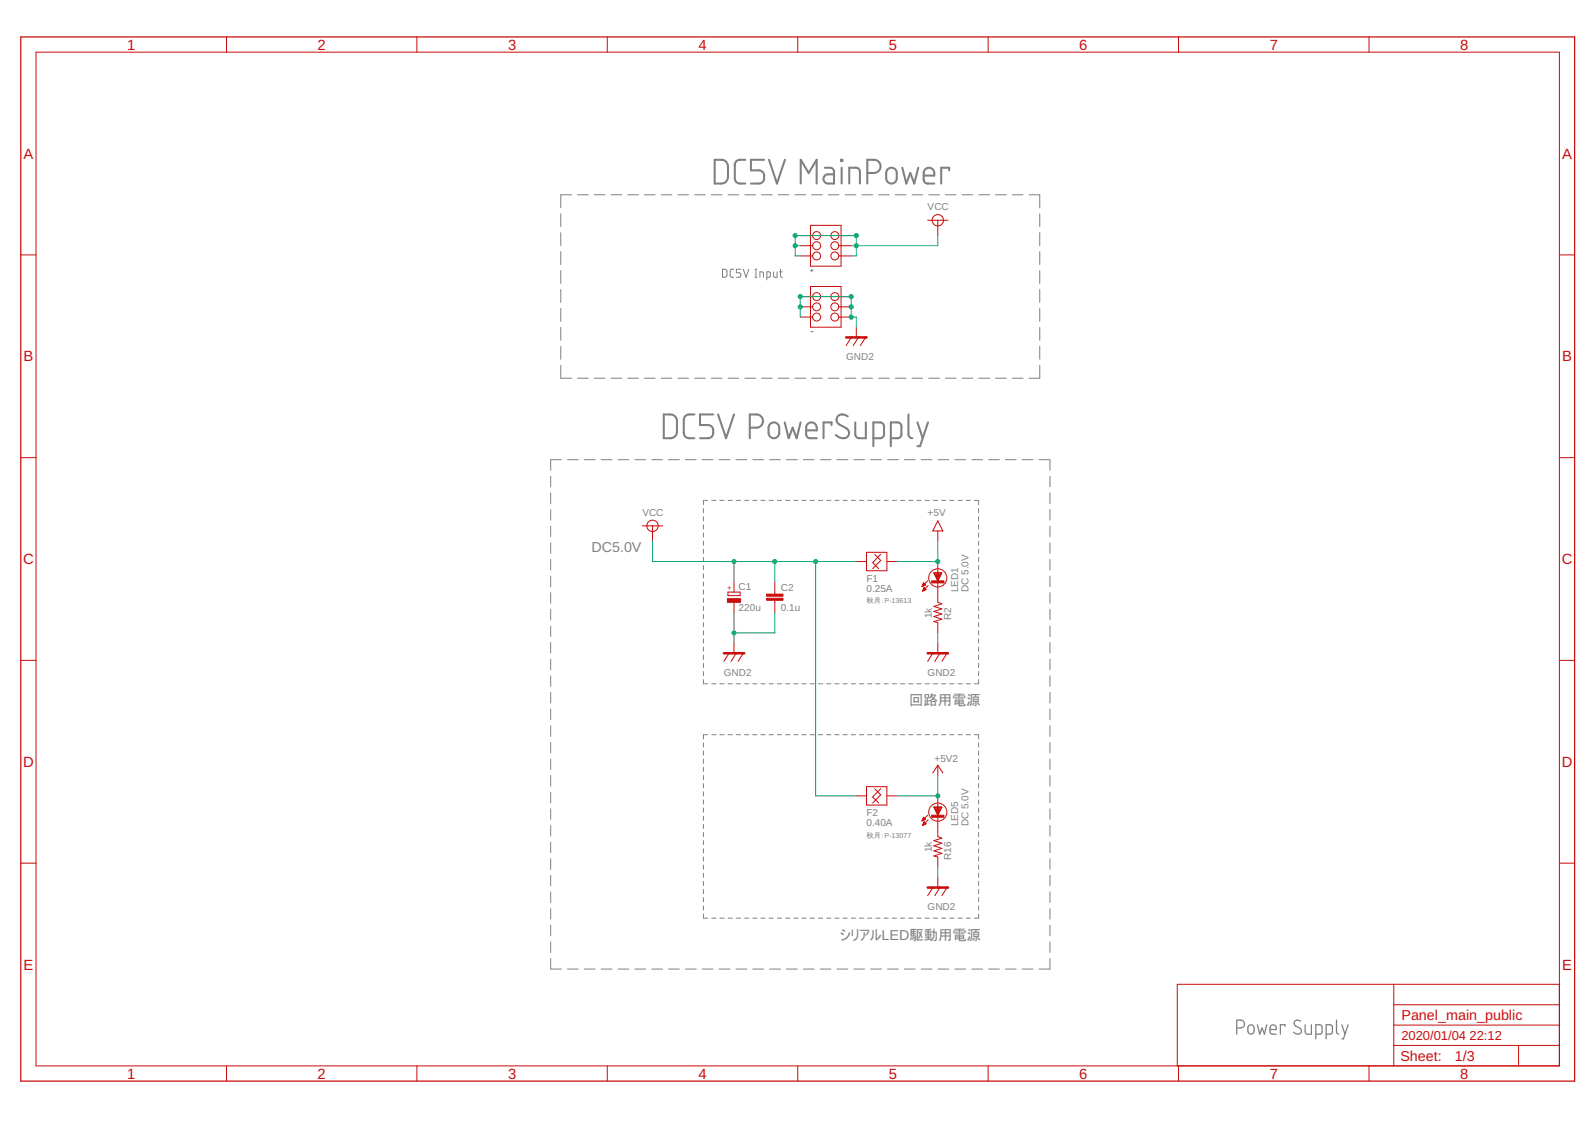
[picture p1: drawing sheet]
<svg xmlns="http://www.w3.org/2000/svg" width="297mm" height="210mm" viewBox="0 0 297 210" stroke-linecap="round" stroke-linejoin="round" font-family="sans-serif">
<g fill="none" stroke="#808080" stroke-width=".19">
<path d="M104.4 39.8v2.4M106.4 36.3h-2v2.4M107.6 36.3h2M110.7 36.3h2M113.8 36.3h2M116.9 36.3h2M120 36.3h2M123.1 36.3h2M126.2 36.3h2M129.3 36.3h2.1M132.5 36.3h2M135.6 36.3h2"/>
<path d="M138.7 36.3h2M141.8 36.3h2M144.9 36.3h2M148 36.3h2M151.2 36.3h1.9M154.3 36.3h2M157.4 36.3h2M160.5 36.3h2M163.6 36.3h2M166.7 36.3h2M169.8 36.3h2M173 36.3h1.9"/>
<path d="M176.1 36.3h2M179.2 36.3h2M182.3 36.3h2M185.4 36.3h2M188.5 36.3h2M191.6 36.3h2v2.4M193.6 39.8v2.4M104.4 43.3v2.4M104.4 46.9v2.4M104.4 50.4v2.4M104.4 53.9v2.4M104.4 57.4v2.5"/>
<path d="M134.6 50.1l.5 .1 .3 .2v1l-.3 .2h-.5zM136.7 50.1l-.5 .1-.2 .3v.9l.3 .2h.4M138 50.1h-.9v.7h.5a.43 .43 0 0 1 .4 .4 .43 .43 0 0 1-.4 .4h-.5M138.4 50.1l.5 1.5 .5-1.5M140.6 50.1h.3M140.6 51.6h.3M140.8 50.1v1.5M141.5 51.6v-1l.7 .2v.8M142.8 51.6h.6l.1-.7-.2-.2-.5-.1v1.5M144.1 50.6v.9l.2 .1h.4v-1M145.2 50.6h.5M145.4 50.1v1.3l.1 .2h.2"/>
<path d="M151 50.4h.4M151.2 50.2v.4M193.6 43.3v2.4M193.6 46.9v2.4M193.6 50.4v2.4M193.6 53.9v2.4M193.6 57.4v2.5M104.4 61v2.4M104.4 64.5v2.4M104.4 68v2.4h2M107.6 70.4h2M110.7 70.4h2"/>
<path d="M113.8 70.4h2M116.9 70.4h2M120 70.4h2M123.1 70.4h2M126.2 70.4h2M129.3 70.4h2.1M132.5 70.4h2M135.6 70.4h2M138.7 70.4h2M141.8 70.4h2M144.9 70.4h2M148 70.4h2"/>
<path d="M151 61.8h.4M151.2 70.4h1.9M154.3 70.4h2M157.4 70.4h2M160.5 70.4h2M163.6 70.4h2M166.7 70.4h2M169.8 70.4h2M173 70.4h1.9M176.1 70.4h2M179.2 70.4h2M182.3 70.4h2"/>
<path d="M185.4 70.4h2M188.5 70.4h2M193.6 68v2.4h-2M193.6 61v2.4M193.6 64.5v2.4M102.6 88.7v2M102.6 91.8v2M102.6 94.9v2M102.6 98v2M104.6 85.6h-2v2M105.7 85.6h2M108.8 85.6h2"/>
<path d="M112 85.6h2M115.1 85.6h2M118.2 85.6h2M121.4 85.6h2M124.5 85.6h2M127.6 85.6h2.1M130.8 85.6h2M131 94.7v.8M131 96.2v.8M131 97.7v.8M131 99.3v.7M131.8 93.2h-.8v.8"/>
<path d="M132.5 93.2h.8M133.9 85.6h2M134.1 93.2h.8M135.6 93.2h.8M137.1 85.6h2M137.1 93.2h.8M138.7 93.2h.7M140.2 85.6h2M140.2 93.2h.8M141.7 93.2h.8M143.2 93.2h.8M143.3 85.6h2"/>
<path d="M144.8 93.2h.7M146.3 93.2h.8M146.5 85.6h2M147.8 93.2h.8M149.4 93.2h.7M149.6 85.6h2M150.9 93.2h.8M152.4 93.2h.8M152.7 85.6h2M153.9 93.2h.8M155.5 93.2h.8M155.9 85.6h2"/>
<path d="M157 93.2h.8M158.5 93.2h.8M159 85.6h2M160.1 93.2h.7M161.6 93.2h.8M162.1 85.6h2.1M163.1 93.2h.8M164.7 93.2h.7M165.3 85.6h2M166.2 93.2h.8M167.7 93.2h.8M168.4 85.6h2"/>
<path d="M169.2 93.2h.8M170.8 93.2h.7M171.6 85.6h2M172.3 93.2h.8M173.8 93.2h.8M174.7 85.6h2M175.3 93.2h.8M176.9 93.2h.8M177.8 85.6h2.1M178.4 93.2h.8M179.9 93.2h.8M181 85.6h2"/>
<path d="M181.5 93.2h.7v.8M182.2 94.7v.8M182.2 96.2v.8M182.2 97.7v.8M182.2 99.3v.7M184.1 85.6h2M187.2 85.6h2.1M190.4 85.6h2M193.5 85.6h2v2M195.5 88.7v2M195.5 91.8v2M195.5 94.9v2"/>
<path d="M195.5 98v2M102.6 101.1v2M102.6 104.2v2M102.6 107.3v2M102.6 110.4v2M102.6 113.5v2M102.6 116.6v2M102.6 119.7v1.9M131 100.8v.8M131 102.3v.8M131 103.8v.8M131 105.3v.8"/>
<path d="M131 106.9v.7M131 108.4v.8M131 109.9v.8M131 111.4v.8M131 112.9v.8M131 114.4v.8M131 116v.7M131 117.5v.8M131 119v.8M182.2 100.8v.8M182.2 102.3v.8M182.2 103.8v.8"/>
<path d="M182.2 105.3v.8M182.2 106.9v.7M182.2 108.4v.8M182.2 109.9v.8M182.2 111.4v.8M182.2 112.9v.8M182.2 114.4v.8M182.2 116v.7M182.2 117.5v.8M182.2 119v.8M195.5 101.1v2M195.5 104.2v2"/>
<path d="M195.5 107.3v2M195.5 110.4v2M195.5 113.5v2M195.5 116.6v2M195.5 119.7v1.9M102.6 122.8v2M102.6 125.9v1.9M102.6 129v1.9M102.6 132.1v1.9M102.6 135.1v2M102.6 138.3v1.9M131 120.5v.8"/>
<path d="M131 122v.8M131 123.5v.8M131 125.1v.7M131 126.6v.8h.8M131 138.4v.7M131 139.9v.8M131.8 136.8h-.8v.8M132.5 136.8h.8M132.5 127.4h.8M134.1 136.8h.8M134.1 127.4h.8M135.6 136.8h.8"/>
<path d="M135.6 127.4h.8M137.1 136.8h.8M137.1 127.4h.8M138.7 136.8h.7M138.7 127.4h.7M140.2 136.8h.8M140.2 127.4h.8M141.7 136.8h.8M141.7 127.4h.8M143.2 136.8h.8M143.2 127.4h.8M144.8 136.8h.7"/>
<path d="M144.8 127.4h.7M146.3 136.8h.8M146.3 127.4h.8M147.8 136.8h.8M147.8 127.4h.8M149.4 136.8h.7M149.4 127.4h.7M150.9 136.8h.8M150.9 127.4h.8M152.4 136.8h.8M152.4 127.4h.8M153.9 136.8h.8"/>
<path d="M153.9 127.4h.8M155.5 136.8h.8M155.5 127.4h.8M157 136.8h.8M157 127.4h.8M158.5 136.8h.8M158.5 127.4h.8M160.1 136.8h.7M160.1 127.4h.7M161.6 136.8h.8M161.6 127.4h.8M163.1 136.8h.8"/>
<path d="M163.1 127.4h.8M164.7 136.8h.7M164.7 127.4h.7M166.2 136.8h.8M166.2 127.4h.8M167.7 136.8h.8M167.7 127.4h.8M169.2 136.8h.8M169.2 127.4h.8M170.8 136.8h.7M170.8 127.4h.7M172.3 136.8h.8"/>
<path d="M172.3 127.4h.8M173.8 136.8h.8M173.8 127.4h.8M175.3 136.8h.8M175.3 127.4h.8M176.9 136.8h.8M176.9 127.4h.8M178.4 136.8h.8M178.4 127.4h.8M179.9 136.8h.8M179.9 127.4h.8M181.5 136.8h.7v.8"/>
<path d="M182.2 120.5v.8M182.2 122v.8M182.2 123.5v.8M182.2 125.1v.7M182.2 126.6v.8h-.7M182.2 138.4v.7M182.2 139.9v.8M195.5 122.8v2M195.5 125.9v1.9M195.5 129v1.9M195.5 132.1v1.9M195.5 135.1v2"/>
<path d="M195.5 138.3v1.9M102.6 141.4v1.9M102.6 144.4v2M102.6 147.6v1.9M102.6 150.6v2M102.6 153.7v2M102.6 156.8v2M102.6 159.9v2M131 141.4v.8M131 142.9v.8M131 144.4v.8M131 145.9v.8"/>
<path d="M131 147.5v.7M131 149v.8M131 150.5v.8M131 152v.8M131 153.5v.8M131 155v.8M131 156.6v.7M131 158.1v.8M131 159.6v.8M182.2 141.4v.8M182.2 142.9v.8M182.2 144.4v.8"/>
<path d="M182.2 145.9v.8M182.2 147.5v.7M182.2 149v.8M182.2 150.5v.8M182.2 152v.8M182.2 153.5v.8M182.2 155v.8M182.2 156.6v.7M182.2 158.1v.8M182.2 159.6v.8M195.5 141.4v1.9M195.5 144.4v2"/>
<path d="M195.5 147.6v1.9M195.5 150.6v2M195.5 153.7v2M195.5 156.8v2M195.5 159.9v2M102.6 163v2M102.6 166.1v2M102.6 169.2v2M102.6 172.3v2M102.6 175.4v2M102.6 178.5v2h2M131 161.1v.8"/>
<path d="M131 162.6v.8M131 164.2v.7M131 165.7v.8M131 167.2v.8M131 168.7v.8M131 170.2v.8h.8M132.5 171h.8M134.1 171h.8M135.6 171h.8M137.1 171h.8M138.7 171h.7M140.2 171h.8"/>
<path d="M141.7 171h.8M143.2 171h.8M144.8 171h.7M146.3 171h.8M147.8 171h.8M149.4 171h.7M150.9 171h.8M152.4 171h.8M153.9 171h.8M155.5 171h.8M157 171h.8M158.5 171h.8"/>
<path d="M160.1 171h.7M161.6 171h.8M163.1 171h.8M164.7 171h.7M166.2 171h.8M167.7 171h.8M169.2 171h.8M170.8 171h.7M172.3 171h.8M173.8 171h.8M175.3 171h.8M176.9 171h.8"/>
<path d="M178.4 171h.8M179.9 171h.8M182.2 170.2v.8h-.7M182.2 161.1v.8M182.2 162.6v.8M182.2 164.2v.7M182.2 165.7v.8M182.2 167.2v.8M182.2 168.7v.8M195.5 178.5v2h-2M195.5 163v2M195.5 166.1v2"/>
<path d="M195.5 169.2v2M195.5 172.3v2M195.5 175.4v2M105.7 180.5h2M108.8 180.5h2M112 180.5h2M115.1 180.5h2M118.2 180.5h2M121.4 180.5h2M124.5 180.5h2M127.6 180.5h2.1M130.8 180.5h2"/>
<path d="M133.9 180.5h2M137.1 180.5h2M140.2 180.5h2M143.3 180.5h2M146.5 180.5h2M149.6 180.5h2M152.7 180.5h2M155.9 180.5h2M159 180.5h2M162.1 180.5h2.1M165.3 180.5h2M168.4 180.5h2"/>
<path d="M171.6 180.5h2M174.7 180.5h2M177.8 180.5h2.1M181 180.5h2M184.1 180.5h2M187.2 180.5h2.1M190.4 180.5h2"/>
</g>
<g fill="none" stroke="#808080" stroke-width=".38">
<path d="M133.1 29.8a2.51 2.51 0 0 1 2 .2l.3 .5 .2 .5v2l-.3 .7a1.1 1.1 0 0 1-1 .5h-1.2zM138.8 29.8a1.78 1.78 0 0 0-1.7 .2l-.3 .7 .1 2.8 .2 .4a1.78 1.78 0 0 0 1.7 .3M142.3 29.8h-2.5v1.9h1.5a1.29 1.29 0 0 1 1 1.2 1.29 1.29 0 0 1-.7 1.3h-1.8M143.2 29.8l1.5 4.4 1.5-4.4M149.1 34.2v-4.4l1.5 2.4 1.5-2.4v4.4M153.6 31.2h1a.7 .7 0 0 1 .7 .8v2.2h-1.1a.86 .86 0 0 1-.9-.9 .86 .86 0 0 1 .9-.8h1.1M156.6 29.8h.3v.2h-.3zM156.7 31.2v3M158.2 34.2v-3h1.2a.73 .73 0 0 1 .7 .8v2.2M161.5 32.2a2.55 2.55 0 0 0 2.1-.3 1.23 1.23 0 0 0 .3-1.3 1.23 1.23 0 0 0-1.1-.8h-1.3v4.4M165.4 31.5a.99 .99 0 0 1 1-.2 .99 .99 0 0 1 .6 .9 1.74 1.74 0 0 1-.3 1.8 .99 .99 0 0 1-1.1 .1 .99 .99 0 0 1-.6-.9 1.74 1.74 0 0 1 .4-1.7zM168 31.2l.8 3 .7-2 .8 2 .7-3"/>
<path d="M172 32.7h2a1.04 1.04 0 0 0-.6-1.4 1.04 1.04 0 0 0-1.3 .6 2.84 2.84 0 0 0 .1 2l.3 .3h1.5M176.8 31.7v-.5h-1.5v3M123.6 77.2a2.4 2.4 0 0 1 2 .2l.4 .5 .1 .5-.1 2.3-.4 .7a2.4 2.4 0 0 1-2 .2zM129.3 77.2a1.78 1.78 0 0 0-1.7 .3l-.3 .7v2.4l.3 .7a1.78 1.78 0 0 0 1.7 .3M132.8 77.2h-2.4v2h1.4a1.29 1.29 0 0 1 1 1.1 1.29 1.29 0 0 1-.7 1.3h-1.7M133.7 77.2l1.5 4.4 1.5-4.4M139.6 79.7a2.21 2.21 0 0 0 2.1-.3 1.23 1.23 0 0 0 .3-1.4 1.23 1.23 0 0 0-1.1-.8h-1.3v4.4M143.5 78.9a1 1 0 0 1 1-.1 1 1 0 0 1 .6 .9v.9a.99 .99 0 0 1-1 1 .99 .99 0 0 1-1-1 1.74 1.74 0 0 1 .4-1.7zM146.1 78.7l.8 2.9 .7-1.9 .8 1.9 .7-2.9M154.9 79.2v-.5h-1.5v2.9M157.9 77.6a1.19 1.19 0 0 0-1.3-.4 1.19 1.19 0 0 0-.8 1l.3 .7 1.5 .9a1.05 1.05 0 0 1 .3 1.4 1.05 1.05 0 0 1-1.4 .3l-.8-.5M159.3 78.7v2.4a.71 .71 0 0 0 .7 .5h1.2v-2.9"/>
<path d="M169.2 77.2v3.7a.7 .7 0 0 0 .7 .7M170.9 78.7l.9 2.9M172.8 78.7l-1.5 4.4h-.4M150.1 80.2h2a1.05 1.05 0 0 0-.6-1.4 1.05 1.05 0 0 0-1.3 .6l-.1 1.5a.7 .7 0 0 0 .8 .7h1.2M162.6 81.6h1.3a.73 .73 0 0 0 .7-.7v-1.5a.74 .74 0 0 0-.7-.7h-1.3v4.4M165.9 81.6h1.2a.7 .7 0 0 0 .8-.7v-1.5a.7 .7 0 0 0-.8-.7h-1.2v4.4"/>
</g>
<path d="M230.3 191.5h.8a.73 .73 0 0 0 .7-.8 .73 .73 0 0 0-.7-.7h-.8v2.6M232.5 191.1l.6-.2a.54 .54 0 0 1 .5 .6v.5a.58 .58 0 0 1-.6 .6 .58 .58 0 0 1-.6-.6zM234.2 190.9l.4 1.7 .4-1.1 .5 1.1 .4-1.7M236.5 191.7h1.2a.61 .61 0 0 0-.4-.8 .61 .61 0 0 0-.8 .6l.1 1 1.1 .1M239.3 191.2v-.3h-.9v1.7M242.2 190.2a.65 .65 0 0 0-1-.1 .65 .65 0 0 0 .1 1l.8 .4a.63 .63 0 0 1 .1 .9 .63 .63 0 0 1-.9 .1l-.4-.2M243.1 190.9v1.4l.4 .3h.7v-1.7M245 192.6h.8l.4-.3v-1.2l-.2-.2h-1v2.6M247 192.6h.7l.4-.3v-1l-.1-.3-1-.1v2.6M248.9 190v2.2l.1 .3 .3 .1M249.9 190.9l.6 1.7M251.1 190.9l-.9 2.6h-.3" fill="none" stroke="#808080" stroke-width=".23"/>
<g fill="none" stroke="#c90d0c" stroke-width=".19">
<path d="M6.7 9.7h283.7v188.8h-283.7zM42.2 6.9v2.8M77.6 6.9v2.8M113.1 6.9v2.8M148.6 6.9v2.8M184 6.9v2.8M219.5 6.9v2.8M255 6.9v2.8M3.9 47.5h2.8M149 47.7h2.4M149 45.8h2.4M149 43.9h2.4"/>
<path d="M149 59.1h2.4M149 57.1h2.4M149 55.2h2.4M150.9 42h5.7v7.6h-5.7zM150.9 53.4h5.7v7.5h-5.7zM156.2 47.7h2.3M156.2 45.8h2.3M156.2 43.9h2.3M156.2 59.1h2.3M156.2 57.1h2.3M156.2 55.2h2.3M172.8 41h3.8"/>
<path d="M174.6 41v2.9M290.4 47.5h2.8M158.5 62.8l-.9 1.6M159.5 60.9v1.9M159.9 62.8l-1 1.6M161.2 62.8l-1 1.6M3.9 85.2h2.8M119.6 97.9h3.8M121.5 97.9v2.9M174.6 98.9v1.9M174.6 97l1 1.9h-1.9zM290.4 85.2h2.8"/>
<path d="M135.6 110.3h2.2v.6h-2.2zM136.7 108.4v1.9M136.7 112.2v1.9M136.7 119.8v1.9M144.3 108.4v2.3M144.3 111.8v2.3M159.5 104.6h1.9M161.4 102.9h3.8v3.4h-3.8zM162.9 103.3l1.1 1.1-1.5 1.5M164 103.3l-1.5 1.5 1.1 1.1M165.2 104.6h1.9M171.7 109.2h.2"/>
<path d="M171.8 109.1h.3M171.8 109h.5M171.8 110.1h.1M171.9 108.9h.4M171.9 110h.2M171.9 108.8h.4M171.9 109.9h.4M171.9 108.8h.3M171.9 109.8h.5M172 108.7h.1M172 109.7h.4M172 108.6l.4 .3-.7 .3z"/>
<path d="M172 109.6h.3M172 109.6h.2M172.1 109.5h.1M172.5 109.8l-.4-.4-.3 .7M172.5 109.8l-.7 .3M172.8 108.2l-1.1 1M172.8 109.1l-1 1M173.9 106.7h1.5l-.8 1.5zM173.9 106.7h1.5M174 106.9h1.3M174.1 107h1.1M174.2 107.2h1"/>
<path d="M174.2 107.4h.9M174.3 107.5h.7M174.4 107.7h.5M174.5 107.8h.3M174.5 108h.3M174.6 108.1h.1M174.6 104.6v7.6l.8 .3-1.5 .4 1.5 .5-1.5 .5 1.5 .5-1.5 .4 1.5 .5-1.5 .5 .7 .2v1.9M174.6 119.8v1.9M3.9 123h2.8M135.8 121.7l-1 1.5M137.1 121.7l-1 1.5M138.4 121.7l-.9 1.5"/>
<path d="M173.7 121.7l-.9 1.5M175 121.7l-.9 1.5M176.4 121.7l-1 1.5M290.4 123h2.8M159.5 148.2h1.9M161.4 146.5h3.8v3.4h-3.8zM162.9 146.9l1.1 1.1-1.5 1.6M164 146.9l-1.5 1.5 1.1 1.2M165.2 148.2h1.9M171.7 152.8h.1M171.8 152.8h.2M171.8 152.7h.4"/>
<path d="M171.8 152.6h.6M171.8 153.6h.2M171.9 152.5h.4M171.9 153.6h.3M171.9 152.4h.3M171.9 153.5h.5M171.9 152.3h.2M171.9 153.4h.5M172 152.3h.1M172 153.3h.4M172 153.2h.3M172 153.2h.2"/>
<path d="M172.1 153.1l-.3 .6M172.1 153.1l.4 .3-.7 .3M172.1 153.1h.1M172.4 152.6l-.4-.4-.3 .7M172.4 152.6l-.7 .3M172.8 151.8l-1.1 1.1M172.8 152.7l-1 1M173.9 150.3h1.5l-.8 1.5zM174 150.5h1.3M174.1 150.6h1.2M174.1 150.8h1.1M174.2 151h.9"/>
<path d="M174.3 151.1h.7M174.4 151.3h.5M174.5 151.4h.4M174.5 151.6h.3M174.6 151.7h.1M174.6 142.5v1.9M174.6 148.2v7.6l.8 .3-1.5 .5 1.5 .5-1.5 .4 1.5 .5-1.5 .5 1.5 .4-1.5 .5 .7 .2v1.9M174.6 142.5l1 1.5M174.6 142.5l-.9 1.5M3.9 160.8h2.8M173.7 165.3l-.9 1.5M174.6 163.4v1.9"/>
<path d="M175 165.3l-.9 1.5M176.4 165.3l-1 1.5M290.4 160.8h2.8M42.2 198.5v2.9M77.6 198.5v2.9M113.1 198.5v2.9M148.6 198.5v2.9M184 198.5v2.9M219.5 198.5v2.9M255 198.5v2.9M259.6 194.7h30.8M259.6 183.3v15.2"/>
<path d="M259.6 190.9h30.8M259.6 187.1h30.8M282.8 194.7v3.8M290.4 183.3h-71.2v15.2"/>
<circle cx="152.1" cy="47.7" r=".74"/>
<circle cx="152.1" cy="59.1" r=".74"/>
<circle cx="152.1" cy="57.2" r=".74"/>
<circle cx="152.1" cy="55.2" r=".74"/>
<circle cx="152.1" cy="45.8" r=".74"/>
<circle cx="152.1" cy="43.9" r=".74"/>
<circle cx="155.5" cy="43.9" r=".74"/>
<circle cx="155.5" cy="45.8" r=".74"/>
<circle cx="155.5" cy="47.7" r=".74"/>
<circle cx="155.5" cy="55.2" r=".74"/>
<circle cx="155.5" cy="57.2" r=".74"/>
<circle cx="155.5" cy="59.1" r=".74"/>
<circle cx="174.6" cy="41" r="1.06"/>
<circle cx="121.5" cy="97.9" r="1.06"/>
<circle cx="174.6" cy="107.6" r="1.69"/>
<circle cx="174.6" cy="151.3" r="1.69"/>
</g>
<path d="M3.9 6.9h289.3v194.5h-289.3z" fill="none" stroke="#c90d0c" stroke-width=".23"/>
<g fill="#c90d0c" stroke="#c90d0c" stroke-width=".19">
<path d="M173.5 108.2h2.3v.4h-2.3z"/>
<path d="M135.5 111.5h2.4v.7h-2.4z"/>
<path d="M142.8 111.4h3v.4h-3z"/>
<path d="M142.8 110.7h3v.3h-3z"/>
<path d="M173.5 151.8h2.3v.4h-2.3z"/>
</g>
<path d="M157.6 62.8h3.8M134.8 121.7h3.8M172.8 121.7h3.8M172.8 165.3h3.8" fill="none" stroke="#c90d0c" stroke-width=".47"/>
<g fill="none" stroke="#0dab76" stroke-width=".19">
<path d="M148.1 45.8h.9M149 59.1v-3.9h9.5v3.9h1v1.8M149 47.7h-.9v-3.8h11.4v3.8h-1M174.6 43.9v1.9h-16.1M121.5 100.8v3.8h38M136.7 104.6v3.8M136.7 114.1v5.7M144.3 114.1v3.8h-7.6M144.3 104.6v3.8M151.9 104.6v43.6h7.6M174.6 100.8v3.8h-7.5M174.6 117.9v1.9"/>
<path d="M174.6 144.4v3.8h-7.5M174.6 161.5v1.9"/>
</g>
<g fill="#0dab76" stroke="#0dab76" stroke-width=".19">
<circle cx="174.6" cy="104.6" r=".38"/>
<circle cx="158.5" cy="55.2" r=".38"/>
<circle cx="158.5" cy="57.1" r=".38"/>
<circle cx="149" cy="57.1" r=".38"/>
<circle cx="149" cy="55.2" r=".38"/>
<circle cx="158.5" cy="59.1" r=".38"/>
<circle cx="136.7" cy="117.9" r=".38"/>
<circle cx="144.3" cy="104.6" r=".38"/>
<circle cx="136.7" cy="104.6" r=".38"/>
<circle cx="151.9" cy="104.6" r=".38"/>
<circle cx="148.1" cy="45.8" r=".38"/>
<circle cx="148.1" cy="43.9" r=".38"/>
<circle cx="159.5" cy="45.8" r=".38"/>
<circle cx="159.5" cy="43.9" r=".38"/>
<circle cx="174.6" cy="148.2" r=".38"/>
</g>
<g font-size="2.8" fill="#c90d0c">
<text x="23.7" y="9.3">1</text>
<text x="59.1" y="9.3">2</text>
<text x="94.6" y="9.3">3</text>
<text x="130.1" y="9.3">4</text>
<text x="165.5" y="9.3">5</text>
<text x="201" y="9.3">6</text>
<text x="236.5" y="9.3">7</text>
<text x="271.9" y="9.3">8</text>
<text x="4.4" y="29.6">A</text>
<text x="290.9" y="29.6">A</text>
<text x="4.4" y="67.3">B</text>
<text x="290.9" y="67.3">B</text>
<text x="4.3" y="105.1">C</text>
<text x="290.8" y="105.1">C</text>
<text x="4.3" y="142.8">D</text>
<text x="290.8" y="142.8">D</text>
<text x="4.4" y="180.6">E</text>
<text x="290.9" y="180.6">E</text>
<text x="23.7" y="200.9">1</text>
<text x="59.1" y="200.9">2</text>
<text x="94.6" y="200.9">3</text>
<text x="130.1" y="200.9">4</text>
<text x="165.5" y="200.9">5</text>
<text x="201" y="200.9">6</text>
<text x="236.5" y="200.9">7</text>
<text x="271.9" y="200.9">8</text>
</g>
<g font-size="2.7" fill="#808080">
<text x="110.1" y="102.9">DC5.0V</text>
<text x="169.3" y="131.3">回路用電源</text>
<text x="156.2" y="175">シリアルLED駆動用電源</text>
</g>
<g font-size="2.7" fill="#c90d0c">
<text x="261" y="190">Panel_main_public</text>
<text x="260.8" y="197.7">Sheet:</text>
<text x="271" y="197.6">1/3</text>
</g>
<g font-size="2.4" fill="#c90d0c">
<text x="261" y="193.8">2020/01/04</text>
<text x="273.7" y="193.8">22:12</text>
</g>
<g font-size="1.9" fill="#808080">
<text x="172.8" y="39.1">VCC</text>
<text x="157.6" y="67">GND2</text>
<text x="119.6" y="96">VCC</text>
<text x="172.8" y="96">+5V</text>
<text x="137.6" y="113.7">220u</text>
<text x="137.6" y="109.9">C1</text>
<text x="145.4" y="113.8">0.1u</text>
<text x="145.4" y="110">C2</text>
<text x="161.4" y="110.3">0.25A</text>
<text x="161.4" y="108.4">F1</text>
<text x="178.5" y="110.3" transform="rotate(-90 178.5 110.3)">LED1</text>
<text x="180.3" y="110.3" transform="rotate(-90 180.3 110.3)">DC 5.0V</text>
<text x="173.5" y="115.1" transform="rotate(-90 173.5 115.1)">1k</text>
<text x="177.1" y="115.5" transform="rotate(-90 177.1 115.5)">R2</text>
<text x="134.8" y="125.8">GND2</text>
<text x="172.8" y="125.8">GND2</text>
<text x="174" y="142">+5V2</text>
<text x="161.4" y="153.9">0.40A</text>
<text x="161.4" y="152">F2</text>
<text x="178.5" y="153.9" transform="rotate(-90 178.5 153.9)">LED5</text>
<text x="180.3" y="153.9" transform="rotate(-90 180.3 153.9)">DC 5.0V</text>
<text x="173.5" y="158.8" transform="rotate(-90 173.5 158.8)">1k</text>
<text x="177.1" y="160.2" transform="rotate(-90 177.1 160.2)">R16</text>
<text x="172.8" y="169.5">GND2</text>
</g>
<text font-size="1.3" fill="#c90d0c" x="136.3" y="110" transform="rotate(-90 136.3 110)">+</text>
<g font-size="1.3" fill="#808080">
<text x="161.4" y="112.4">秋月：P-13613</text>
<text x="161.4" y="156">秋月：P-13077</text>
</g>
</svg>
